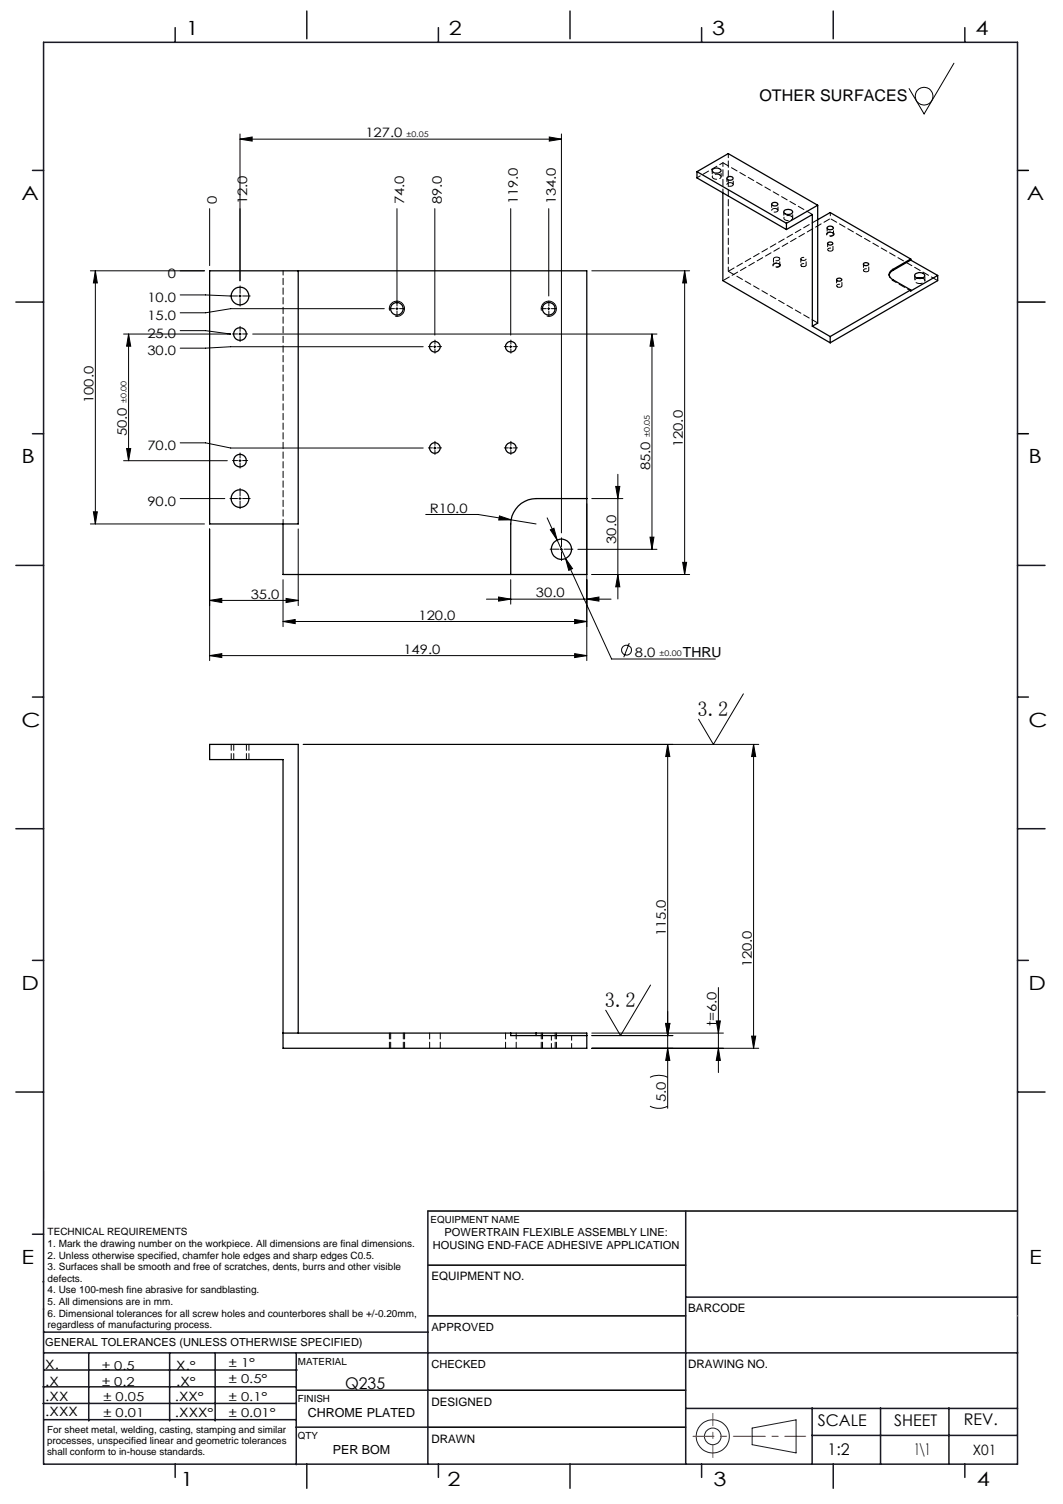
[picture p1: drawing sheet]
<svg xmlns="http://www.w3.org/2000/svg" width="210mm" height="297mm" viewBox="0 0 210 297" stroke-linecap="round" stroke-linejoin="round" font-family="sans-serif">
<g fill="none" stroke="#191924" stroke-width=".2">
<path d="M8.6 231.2v9.4M148.6 282l8.7-1.6v6.5l-8.7-1.6z"/>
<circle cx="140.8" cy="283.7" r="3.3"/>
<circle cx="140.8" cy="283.7" r="1.64"/>
</g>
<path d="M201 33.7h2.2M201 59.7h5.4M201 85.7h2.2M84.5 239.1h116.5M84.6 259.9h50.9M84.6 249.8h50.9M84.6 274.5h50.9M84.5 281.8h51" fill="none" stroke="#000" stroke-width=".3"/>
<path d="M136.9 283.6h22.3" fill="none" stroke="#f00" stroke-width=".2" stroke-dasharray="6.3 1.3 1.3 1.3" stroke-dashoffset="2.2"/>
<path d="M140.8 287.8v-8.7" fill="none" stroke="#f00" stroke-width=".2" stroke-dasharray="6.3 1.3 1.3 1.3" stroke-dashoffset="3.9"/>
<g fill="none" stroke="#191924" stroke-width=".3">
<path d="M8.6 8.4h192.4v280.7h-192.4zM34.6 5.5v2.9M60.6 2.2v5.5M86.6 5.5v2.9M112.6 2.2v5.5M138.6 5.5v2.9M164.6 2.2v5.5M190.6 5.5v2.9M6.4 33.7h2.2M3.1 59.7h5.5M6.4 85.7h2.2M3.1 111.7h5.5"/>
<path d="M201 111.7h5.4M6.4 137.7h2.2M201 137.7h2.2M3.1 163.7h5.5M201 163.7h5.4M6.4 189.6h2.2M201 189.6h2.2M3.1 215.6h5.5M201 215.6h5.4M84.5 239.1v50M135.5 239.1v50M6.4 243.7h2.2"/>
<path d="M8.5 253.1h.1M8.6 258.5h.1M135.5 256.1h65.5M8.5 277.1h49.9M8.5 273.9h49.9M8.6 267.2h192.4M8.6 263.1h75.9M8.8 270.5h49.9M17.5 267.2v13.4M33.5 267.2v13.4M42.5 267.2v13.4M58.5 267.2v22"/>
<path d="M58.6 274.5h26M135.5 278.1h65.5M160.4 278v11.1M174 278v11.1M187.5 278v11.1M8.8 280.3h49.7M34.6 289.1v2.6M58.5 281.8h26M60.6 289.1v4.8M86.6 289.1v2.6M112.6 289.1v4.8M138.6 289.1v2.6"/>
<path d="M160.4 283.5h40.5M164.6 289.1v4.8M190.6 289.1v2.6"/>
</g>
<path d="M201 259.9h.1" fill="none" stroke="#c0c0c0" stroke-width=".2"/>
<g fill="none" stroke="#000" stroke-width=".2">
<path d="M188.5 12.5l-5.9 10-3-5M47.4 27.5l2.4-.4v.8zM47.4 26.5v29M47.4 27.5h63.5M108.5 27.1l2.4 .4-2.4 .4zM110.9 26.5v78.7M17.9 53.5h22.5M18.8 53.5l.4 2.4h-.7zM18.8 53.5v50M35.6 58.2h5l4.8 .3M41.4 41.2v11.3M47.2 58.5h.5"/>
<path d="M47.4 58.2v.5M78.4 41.2v18.8M85.9 41.2v25M100.9 41.2v25M108.4 41.2v17.3M116.9 53.5h19.3M135.3 53.5v59.9M135.3 53.5l.3 2.4h-.7zM25.4 66l.4 2.4h-.8zM25.4 66v25M35.6 65.3h5l5 .7h-21.2M47.2 66h.5"/>
<path d="M47.4 65.7v.5M49.9 66h79.9M75.9 61h-30.3l-5 .8h-5M77 61.3a1.49 1.49 0 0 1 1.3-1.8 1.49 1.49 0 0 1 1.6 1.6 1.49 1.49 0 0 1-1.9 1.3M78.2 61h.5M78.4 60.7v.5M83.6 68.5h-38l-5 .3h-5M85.7 68.5h.4M85.9 68.2v.5M100.6 68.5h.6M100.9 68.2v.5M107 61.3a1.49 1.49 0 0 1 1.3-1.8 1.49 1.49 0 0 1 1.6 1.6 1.49 1.49 0 0 1-1.9 1.3"/>
<path d="M108.2 61h.5M108.4 60.7v.5M128.8 66v42.5M128.8 66l.4 2.4h-.8zM24.4 91h20.5M25 88.6h.8l-.4 2.4zM35.6 87.5h5l5 1h38M35.6 98.5h8.8M47.2 98.5h.5M47.2 91h.5M47.4 90.7v.5M47.4 98.2v.5"/>
<path d="M85.7 88.5h.4M85.9 88.2v.5M100.6 88.5h.6M100.9 88.2v.5M115.9 99.5v31M116.9 98.5h6.1M121.6 96.1h.8l-.3 2.4zM122.1 93.7v24.6M17.9 103.5h22.5M18.5 101.1h.7l-.4 2.4zM41.4 118.6l2.4-.4v.8zM41.4 104.5v26"/>
<path d="M41.4 118.6h17.5M55.9 114.5v9.3M56.5 118.2l2.4 .4-2.4 .4zM58.9 104.5v15.1M84.1 101.6h10.3l6.6 1.1M96.1 118.3h24.6M98.5 117.9l2.4 .4-2.4 .4zM98.7 101.9l2.3 .8h-2.5zM100.9 114.5v4.8M101 102.7l4.9 .8M108.1 102.3l2 4.3M108.7 104.6l.7-.3 .7 2.3z"/>
<path d="M110.1 106.6l1.6 3.7M110.7 108.5h.5M110.9 108.2v.5M111.7 110.3l1.4 2-.7 .3zM111.7 110.3l9.1 19.8h20.5M114.2 108.5h15.6M115.9 118.3l2.4-.4v.8zM122.1 113.4l.3 2.5h-.8zM128.4 106.1h.8l-.4 2.4zM134.9 111.1h.7l-.3 2.3zM136.2 113.4h-19.3M41.4 129.5l2.4-.4v.8z"/>
<path d="M41.4 129.5h74.5M55.9 122.7l2.4-.4v.9zM55.9 122.7h60M113.5 129.1l2.4 .4-2.4 .4zM113.5 122.3l2.4 .4-2.4 .5zM124.3 127l-1.1 2.8M146.9 137l-6 10-2.9-5M59.9 147h90M131.9 147l.4 2.4h-.8zM131.9 147v71.9M148.9 147v60M148.9 147l.4 2.4h-.8z"/>
<path d="M128.5 194.5l-5.9 10-2.9-5M141.9 195v16.8M116.9 207h33M116.9 204h26M116.9 204.5h16M128.4 218.4a3.8 3.8 0 0 0 3.5 0M128.4 212.8a3.8 3.8 0 0 1 3.5 0M131.5 202.1h.8l-.4 2.4zM131.9 207l.4 2.4h-.8zM141.5 201.6h.8l-.4 2.4zM141.9 207l.4 2.4h-.8zM148.5 204.6h.8l-.4 2.4z"/>
<circle cx="182.6" cy="19" r="1.76"/>
<circle cx="123.8" cy="128.4" r=".98"/>
</g>
<path d="M154 52.7a.44 .44 0 0 0 .1-.6 .44 .44 0 0 0-.6-.2h-.2a.43 .43 0 0 0-.6 .4 .43 .43 0 0 0 .5 .5l.8-.1M164.6 46.5a.44 .44 0 0 0 .1-.6 .44 .44 0 0 0-.6-.1h-.2a.43 .43 0 0 0-.6 .4 .43 .43 0 0 0 .5 .4l.8-.1" fill="none" stroke="#000" stroke-width=".2" stroke-dasharray="1.3 .6" stroke-dashoffset=".7" stroke-linecap="butt"/>
<g fill="none" stroke="#000" stroke-width=".2" stroke-dasharray="15.2 1.3 1.3 1.3">
<path d="M46.9 58.4h-1.5M47.4 57.9v-1.5M47.4 58.9v1.5M47.9 58.4h1.5M46.9 65.9h-1M47.4 65.4v-1M47.4 66.4v1M47.9 65.9h1M77.9 60.9h-1M78.4 60.4v-1M78.4 61.4v1M78.9 60.9h1"/>
<path d="M85.4 68.4h-.8M85.9 67.9v-.8M85.9 68.9v.8M86.4 68.4h.8M100.4 68.4h-.8M100.9 67.9v-.8M100.9 68.9v.8M101.4 68.4h.8M107.9 60.9h-1M108.4 60.4v-1M108.4 61.4v1M108.9 60.9h1"/>
<path d="M46.9 98.4h-1.5M46.9 90.9h-1M47.4 97.9v-1.5M47.4 98.9v1.5M47.4 90.4v-1M47.4 91.4v1M47.9 98.4h1.5M47.9 90.9h1M85.4 88.4h-.8M85.9 87.9v-.8M85.9 88.9v.8M86.4 88.4h.8"/>
<path d="M100.4 88.4h-.8M100.9 87.9v-.8M100.9 88.9v.8M101.4 88.4h.8M110.4 108.4h-1.7M110.9 107.9v-1.7M110.9 108.9v1.8M111.4 108.4h1.8"/>
</g>
<g fill="none" stroke="#000" stroke-width=".2" stroke-dasharray="1.3 .6" stroke-dashoffset=".1">
<path d="M45.7 147v3M46.2 147v3M48.7 150v-3M49.2 150v-3M76.9 204v3M77.2 204v3M79.7 207v-3M79.9 207v-3M84.9 204v3M87 207v-3M99.9 204v3M102 207v-3"/>
<path d="M106.9 204v3M107.2 204v3M109.7 207v-3M109.9 207v-3"/>
</g>
<g fill="#000">
<path d="M47.4 27.5l2.4-.4v.8zM108.5 27.1l2.4 .4-2.4 .4zM41.4 118.6l2.4-.4v.8zM56.5 118.2l2.4 .4-2.4 .4zM41.4 129.5l2.4-.4v.8zM113.5 129.1l2.4 .4-2.4 .4zM98.5 117.9l2.4 .4-2.4 .4zM115.9 118.3l2.4-.4v.8zM98.7 101.9l-.2 .8h2.5zM108.7 104.6l1.4 2-.7-2.3zM111.7 110.3l.7 2.3 .7-.3z"/>
<path d="M122.1 113.4l.3 2.5h-.8zM121.6 96.1h.8l-.3 2.4z"/>
<path d="M55.9 122.7l2.4-.4v.9zM113.5 122.3l2.4 .4-2.4 .5z"/>
<path d="M131.5 202.1h.8l-.4 2.4zM131.9 147l.4 2.4h-.8z"/>
<path d="M131.5 202.1h.8l-.4 2.4zM131.9 207l.4 2.4h-.8zM25.4 66l.4 2.4h-.8zM25 88.6h.8l-.4 2.4zM128.8 66l.4 2.4h-.8zM128.4 106.1h.8l-.4 2.4zM135.3 53.5l.3 2.4h-.7zM134.9 111.1h.7l-.3 2.3z"/>
<path d="M148.5 204.6h.8l-.4 2.4zM148.9 147l.4 2.4h-.8zM141.9 207l.4 2.4h-.8zM141.5 201.6h.8l-.4 2.4zM18.5 101.1h.7l-.4 2.4zM18.8 53.5l.4 2.4h-.7z"/>
</g>
<g fill="none" stroke="#000" stroke-width=".25">
<path d="M137.7 33.9l6.2-3.6 17.6 10.2M137.7 33.9l17.7 10.2M137.7 33.9v1.2l17.7 10.2M140.8 33.4a1.09 1.09 0 0 1 1.7 .3 1.03 1.03 0 0 1-1.8 0zM142.8 38.1v17.3l21.2 12.3M143.8 35a.61 .61 0 0 1 .6-.2 .61 .61 0 0 1 .4 .6 .62 .62 0 0 1-.7 .2 .62 .62 0 0 1-.4-.5zM58.9 53.5v50h-17.5v-50h74.5v59.9h-60v-9.9M152.5 40.2a.7 .7 0 0 1 1.2 .2 .73 .73 0 0 1-1.3-.1zM154.9 41.6a1.12 1.12 0 0 1 1.7 .3 1.03 1.03 0 0 1-1.8 0zM155.4 44.1v1.2M155.4 45.3l5.1-2.9v22M161.5 43.4l2.5-1.4 15.9 9.1"/>
<path d="M161.5 40.5l-6.1 3.6M161.5 40.5v23.3l-1 .6M163.4 44.9a.73 .73 0 0 1 1.2 .2 .72 .72 0 0 1-1.2-.1zM163.5 47.9a.56 .56 0 0 1 1 .3 .56 .56 0 0 1-.5 .2 .56 .56 0 0 1-.5-.4zM165.3 55.1a.52 .52 0 0 1 .6-.2 .52 .52 0 0 1 .4 .4 .61 .61 0 0 1-1-.1zM170.6 52a.59 .59 0 0 1 1 .3 .51 .51 0 0 1-.6 .2 .51 .51 0 0 1-.4-.5zM176.4 53.2a1.08 1.08 0 0 0-.8 1 1.08 1.08 0 0 0 .8 1l3.5 2.1M176.4 53.4l-.5 .4-.3 .5M176.4 53.2v.2M179.9 57.3l-15.9 9.2M179.9 51.1v.3M179.9 51.1l-3.5 2.1"/>
<path d="M179.9 51.4l-3.5 2M179.9 51.4l5.3 3M180.8 54.2a1.3 1.3 0 0 1 1.9 .2 1.1 1.1 0 0 1-1 .6 1.1 1.1 0 0 1-1-.7zM181.2 54.9h1M185.2 54.4v1l-21.2 12.3M185.2 54.4l-5.3 3.1v-.2M160.5 64.4l3.5 2.1M164 66.5v1.2M115.9 98.5h-10a5.1 5.1 0 0 0-5 5v9.9M55.9 204h45M58.9 204v-57h-17.5v3h14.5v57h60v-3h-10M100.9 204h5"/>
<path d="M100.9 204v.5h15M105.9 204v.5"/>
<circle cx="47.4" cy="58.5" r="1.76"/>
<circle cx="47.4" cy="66" r="1.26"/>
<circle cx="78.4" cy="61" r="1.24"/>
<circle cx="85.9" cy="68.5" r="1.05"/>
<circle cx="100.9" cy="68.5" r="1.05"/>
<circle cx="108.4" cy="61" r="1.24"/>
<circle cx="47.4" cy="91" r="1.25"/>
<circle cx="47.4" cy="98.5" r="1.76"/>
<circle cx="85.9" cy="88.5" r="1.05"/>
<circle cx="100.9" cy="88.5" r="1.05"/>
<circle cx="110.9" cy="108.5" r="1.99"/>
</g>
<path d="M142.8 32.1v6M142.8 32.1l-5.1 3M176.4 55.4l3.5 2.1M180.7 54.4v1M182.7 55.4v-1" fill="none" stroke="#000" stroke-width=".2" stroke-dasharray="1.3 .6" stroke-dashoffset=".5"/>
<path d="M144.7 36.2l.1 .1a.52 .52 0 0 1-.3 .5 .52 .52 0 0 1-.6 0l-.2-.2a.52 .52 0 0 1 .2-.5 .52 .52 0 0 1 .6 0l.2 .1M153.5 41.3l.1 .1a.52 .52 0 0 1-.2 .5 .52 .52 0 0 1-.6 0l-.3-.2a.52 .52 0 0 1 .3-.5 .52 .52 0 0 1 .6 0l.1 .1M153.9 50.9l.1 .1a.52 .52 0 0 1-.3 .5 .52 .52 0 0 1-.6-.1l-.2-.1a.52 .52 0 0 1 .2-.5 .52 .52 0 0 1 .6 0l.2 .1M153.9 52.1l.1 .1a.52 .52 0 0 1-.3 .5 .52 .52 0 0 1-.6 0l-.2-.2a.52 .52 0 0 1 .2-.5 .52 .52 0 0 1 .6 0l.2 .1M160.5 42.3l-17.7-10.2M161.6 43.4l-17.7 10.2M164.5 46l.1 .1a.52 .52 0 0 1-.3 .5 .52 .52 0 0 1-.6 0l-.2-.2a.52 .52 0 0 1 .2-.5 .52 .52 0 0 1 .6 0l.2 .1M175.7 54.2v.2M176.4 55.4v-.2M182.2 54.9l.2 .1M161.6 63.8l-17.7-10.2" fill="none" stroke="#000" stroke-width=".2" stroke-dasharray="1.3 .6"/>
<path d="M142.2 34.5a.47 .47 0 0 1 .2 .6 .47 .47 0 0 1-.6 .3 .66 .66 0 0 1-.7-.1 .66 .66 0 0 1-.3-.7l.6-.2 .8 .1M156.3 42.7a.47 .47 0 0 1 .2 .6 .47 .47 0 0 1-.5 .3 .66 .66 0 0 1-.8-.1 .66 .66 0 0 1-.2-.7l.5-.2 .8 .1M158.4 51.3a.53 .53 0 0 0 .8-.3 .53 .53 0 0 0-.5-.2 .53 .53 0 0 0-.4 .5h.1M158.4 52.6a.53 .53 0 0 0 .8-.3 .53 .53 0 0 0-.5-.3 .53 .53 0 0 0-.4 .5l.1 .1M163.7 49.5a.53 .53 0 0 0 .8-.3 .53 .53 0 0 0-.5-.2 .53 .53 0 0 0-.4 .4l.1 .1M165.4 56.6a.53 .53 0 0 0 .9-.3 .53 .53 0 0 0-.6-.2 .53 .53 0 0 0-.4 .5h.1M170.7 53.6a.53 .53 0 0 0 .9-.3 .53 .53 0 0 0-.6-.3 .53 .53 0 0 0-.4 .5l.1 .1M108.9 204.5v2.5M112.9 207v-2.5" fill="none" stroke="#000" stroke-width=".2" stroke-dasharray="1.3 .6" stroke-dashoffset=".3"/>
<path d="M143.9 30.3v23.3M55.9 103.4v-50" fill="none" stroke="#000" stroke-width=".2" stroke-dasharray="1.3 .6" stroke-dashoffset=".4"/>
<path d="M164 43.2l-21.2 12.2M185.2 55.4l-21.2-12.2" fill="none" stroke="#000" stroke-width=".2" stroke-dasharray="1.3 .6" stroke-dashoffset="-.2"/>
<path d="M175.7 54.3l.1 .5 .6 .6" fill="none" stroke="#000" stroke-width=".2" stroke-dasharray="1.3 .6" stroke-dashoffset=".7"/>
<g fill="none" stroke="#000" stroke-width=".2" stroke-dasharray="1.3 .6" stroke-dashoffset=".6">
<path d="M140.7 33.7v1.2M142.5 34.9v-1.2M143.6 35.2v1.2M144.9 36.4v-1.2M152.4 40.3v1.2M152.8 51.1v1.3M153.7 41.5v-1.2M154.1 52.4v-1.3M154.8 41.8v1.3M156.6 43.1v-1.3M158.2 51.1v1.3M159.3 52.4v-1.3"/>
<path d="M163.4 45v1.2M163.5 48.1v1.2M164 41.9v1.3M164.6 49.3v-1.2M164.7 46.2v-1.2M165.3 55.2v1.2M166.3 56.4v-1.2M170.6 52.1v1.3M171.6 53.4v-1.3M182.4 55a.5 .5 0 0 1 .3 .6 .5 .5 0 0 1-.6 .3 1 1 0 0 1-1.4-.6l.5-.4"/>
</g>
<g font-size="4.1">
<text x="137.8" y="141.4">3.2</text>
<text x="119.5" y="198.9">3.2</text>
</g>
<g font-size="3.9">
<text x="36.7" y="6.9">1</text>
<text x="88.7" y="6.9">2</text>
<text x="140.7" y="6.9">3</text>
<text x="192.7" y="6.9">4</text>
<text x="4.2" y="39.5">A</text>
<text x="202.9" y="39.5">A</text>
<text x="4.2" y="91.5">B</text>
<text x="203.2" y="91.5">B</text>
<text x="4.2" y="143.5">C</text>
<text x="203.2" y="143.5">C</text>
<text x="4.2" y="195.5">D</text>
<text x="203.2" y="195.5">D</text>
<text x="4.2" y="249.6">E</text>
<text x="203.3" y="249.6">E</text>
<text x="35.7" y="293.4">1</text>
<text x="88.4" y="293.4">2</text>
<text x="141" y="293.4">3</text>
<text x="193" y="293.4">4</text>
</g>
<g font-size="3.2">
<text x="150" y="20">OTHER SURFACES</text>
<text x="68.2" y="274.2">Q235</text>
<text x="161.6" y="281.7">SCALE</text>
<text x="176.7" y="281.5">SHEET</text>
<text x="190.4" y="281.5">REV.</text>
<text x="163.5" y="287.3">1:2</text>
<text x="180.7" y="287.3">1\1</text>
</g>
<text font-size="2.8" x="192.2" y="287.3">X01</text>
<text font-size="2.7" x="134.9" y="129.7">THRU</text>
<g font-size="2.6">
<text x="72.2" y="27.1">127.0</text>
<text x="42.8" y="40.4" transform="rotate(-90 42.8 40.4)">0</text>
<text x="48.8" y="40.4" transform="rotate(-90 48.8 40.4)">12.0</text>
<text x="79.8" y="40.4" transform="rotate(-90 79.8 40.4)">74.0</text>
<text x="87.3" y="40.4" transform="rotate(-90 87.3 40.4)">89.0</text>
<text x="102.3" y="40.4" transform="rotate(-90 102.3 40.4)">119.0</text>
<text x="109.8" y="40.4" transform="rotate(-90 109.8 40.4)">134.0</text>
<text x="29.1" y="59.6">10.0</text>
<text x="33.2" y="54.8">0</text>
<text x="29.1" y="63.1">15.0</text>
<text x="29.1" y="66.7">25.0</text>
<text x="29.1" y="70.1">30.0</text>
<text x="18.5" y="79.6" transform="rotate(-90 18.5 79.6)">100.0</text>
<text x="25.1" y="86.1" transform="rotate(-90 25.1 86.1)">50.0</text>
<text x="29.1" y="88.8">70.0</text>
<text x="134.9" y="88.3" transform="rotate(-90 134.9 88.3)">120.0</text>
<text x="128.5" y="92.9" transform="rotate(-90 128.5 92.9)">85.0</text>
<text x="29.1" y="99.8">90.0</text>
<text x="84.9" y="101.2">R10.0</text>
<text x="121.7" y="107.4" transform="rotate(-90 121.7 107.4)">30.0</text>
<text x="49.5" y="118.2">35.0</text>
<text x="105.9" y="117.9">30.0</text>
<text x="82.7" y="122.4">120.0</text>
<text x="79.7" y="129.1">149.0</text>
<text x="125.4" y="129.7">8.0</text>
<text x="131.6" y="184.9" transform="rotate(-90 131.6 184.9)">115.0</text>
<text x="148.5" y="191" transform="rotate(-90 148.5 191)">120.0</text>
<text x="141.6" y="202.6" transform="rotate(-90 141.6 202.6)">t=6.0</text>
<text x="131.6" y="217.6" transform="rotate(-90 131.6 217.6)">5.0</text>
</g>
<g font-size="2.5">
<text x="8.9" y="273.6">.X</text>
<text x="8.9" y="270.4">X.</text>
<text x="34.8" y="273.7">.X°</text>
<text x="34.8" y="270.5">X.°</text>
<text x="9" y="276.7">.XX</text>
<text x="9" y="279.7">.XXX</text>
<text x="34.5" y="276.7">.XX°</text>
<text x="34.6" y="279.8">.XXX°</text>
<text x="60.8" y="279.8">CHROME PLATED</text>
<text x="65.7" y="287.1">PER BOM</text>
</g>
<g font-size="2.4">
<text x="45.2" y="270">± 1°</text>
<text x="20.2" y="270.4">± 0.5</text>
<text x="20.2" y="273.7">± 0.2</text>
<text x="45.2" y="273.2">± 0.5°</text>
<text x="20.4" y="279.7">± 0.01</text>
<text x="20.4" y="276.7">± 0.05</text>
<text x="45.2" y="276.7">± 0.1°</text>
<text x="45.2" y="279.7">± 0.01°</text>
</g>
<g font-size="2.3">
<text x="85.2" y="252.9">EQUIPMENT NO.</text>
<text x="136" y="259.2">BARCODE</text>
<text x="136" y="270.2">DRAWING NO.</text>
<text x="85.2" y="277.6">DESIGNED</text>
<text x="85.2" y="284.9">DRAWN</text>
</g>
<g font-size="2.2">
<text x="87.8" y="244.1">POWERTRAIN FLEXIBLE ASSEMBLY LINE:</text>
<text x="85.5" y="246.6">HOUSING END-FACE ADHESIVE APPLICATION</text>
<text x="85.2" y="262.8">APPROVED</text>
<text x="8.9" y="265.9">GENERAL TOLERANCES (UNLESS OTHERWISE SPECIFIED)</text>
<text x="85.2" y="270.1">CHECKED</text>
</g>
<g font-size="2">
<text x="9.4" y="243.9">TECHNICAL REQUIREMENTS</text>
<text x="9.4" y="246.2">1. Mark the drawing number on the workpiece. All dimensions are final dimensions.</text>
<text x="9.4" y="248.5">2. Unless otherwise specified, chamfer hole edges and sharp edges C0.5.</text>
<text x="9.4" y="250.8">3. Surfaces shall be smooth and free of scratches, dents, burrs and other visible</text>
<text x="9.4" y="253.1">defects.</text>
<text x="9.4" y="255.4">4. Use 100-mesh fine abrasive for sandblasting.</text>
<text x="9.4" y="257.7">5. All dimensions are in mm.</text>
<text x="9.4" y="260">6. Dimensional tolerances for all screw holes and counterbores shall be +/-0.20mm,</text>
<text x="9.4" y="262.3">regardless of manufacturing process.</text>
</g>
<g font-size="1.9">
<text x="85.1" y="241.5">EQUIPMENT NAME</text>
<text x="58.8" y="269.5">MATERIAL</text>
<text x="58.8" y="276.9">FINISH</text>
<text x="9.3" y="282.9">For sheet metal, welding, casting, stamping and similar</text>
<text x="9.3" y="285.2">processes, unspecified linear and geometric tolerances</text>
<text x="9.3" y="287.4">shall conform to in-house standards.</text>
<text x="58.8" y="284.2">QTY</text>
</g>
<g font-size="1.5">
<text x="80.3" y="27">±0.05</text>
<text x="25" y="79.6" transform="rotate(-90 25 79.6)">±0.00</text>
<text x="128.4" y="86.4" transform="rotate(-90 128.4 86.4)">±0.05</text>
<text x="130.3" y="129.6">±0.00</text>
</g>
</svg>
